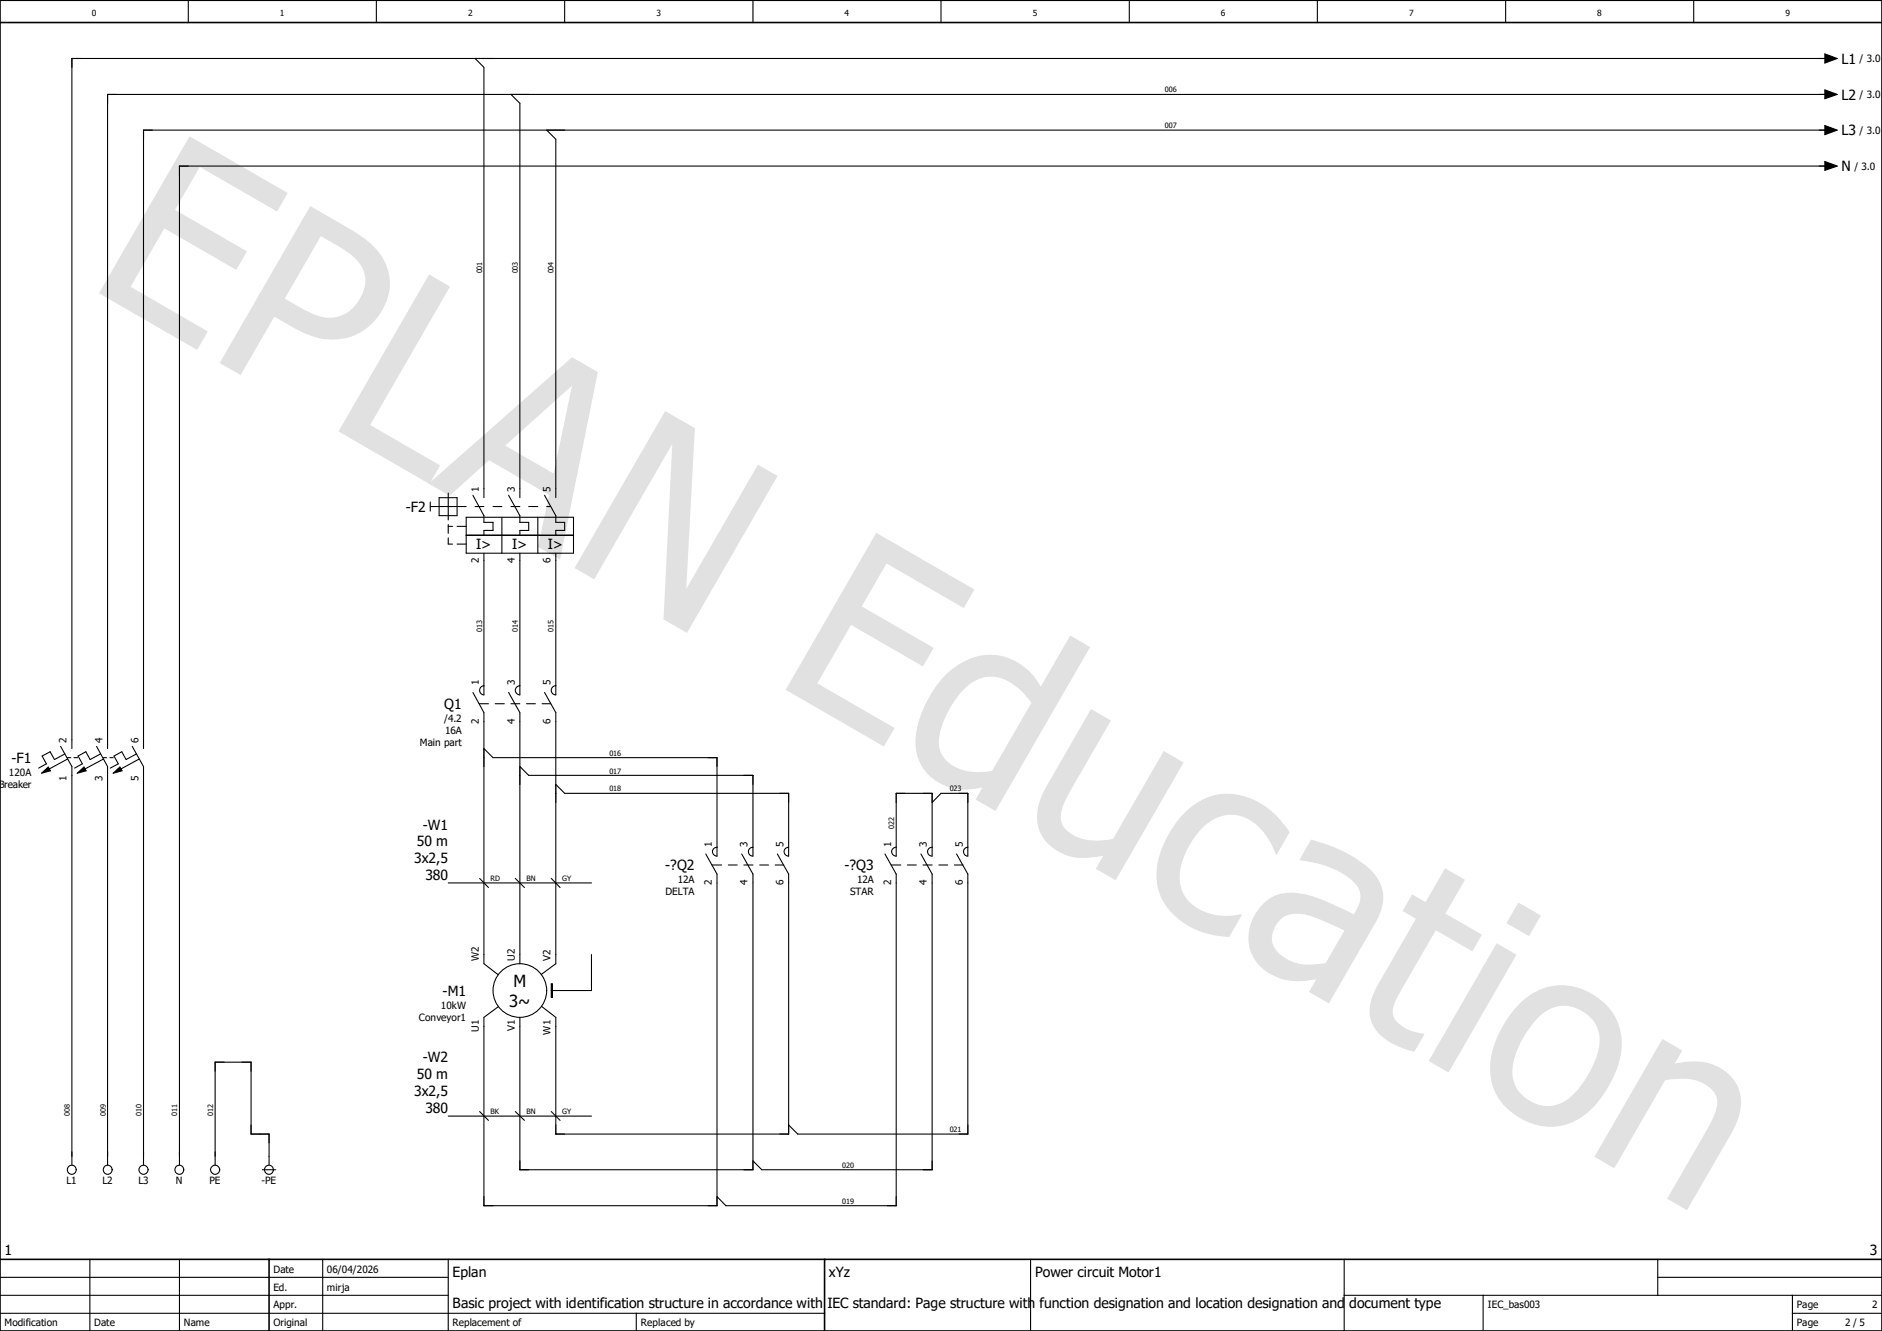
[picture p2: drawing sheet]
<svg xmlns="http://www.w3.org/2000/svg" width="297mm" height="210mm" viewBox="0 0 297 210" stroke-linecap="round" stroke-linejoin="round" font-family="sans-serif">
<path d="M210.1 -.1l-210.1 210.2M0 160.4l70.2 49.6M0 210v.1" fill="none" stroke="#fff" stroke-width=".16"/>
<g fill="none" stroke="#000" stroke-width=".17">
<path d="M29.7 0v3.6M59.4 0v3.6M89.1 0v3.6M118.8 0v3.6M148.5 0v3.6M178.2 0v3.6M207.9 0v3.6M237.6 0v3.6M267.3 0v3.6M14.2 198.7v11.3M28.3 198.7v11.3M50.9 198.7v11.3"/>
<path d="M70.7 198.7v11.3M162.6 198.7v11.3M212.1 198.7v11.3M261.6 198.7v5.7M0 207.2h130.1M0 204.4h70.7M0 201.5h70.7M100.4 207.2v2.8M212.1 204.4h84.9M234.1 204.4v5.6M261.6 201.5h35.4M282.9 207.2h14.1"/>
<path d="M282.9 204.4v5.6"/>
</g>
<path d="M0 3.6h297M0 0h297v210h-297zM0 198.7h297M42.5 198.7v11.3M130.1 198.7v11.3" fill="none" stroke="#000" stroke-width=".25"/>
<path d="M29.9 21.5l15.5 9-1.7 2.9-12.2-7.1-3.9 6.8 11.4 6.6-1.7 2.9-11.4-6.6-5.3 9.3 12.2 7-1.7 2.9-15.5-8.9zM49 32.5l6.2 3.6a12.1 12.1 0 0 1 5.8 5.9 8.4 8.4 0 0 1-2.2 8.9 9.4 9.4 0 0 1-11.2 1.4l-4.3-2.3-5.3 9.2-3.3-1.9zM50.6 37.3l-5.7 9.8 2.3 1.3a8.8 8.8 0 0 0 5.6 1.7 6.1 6.1 0 0 0 4.7-6.9 7.2 7.2 0 0 0-3.6-4.1zM67.7 43.3l3.3 1.9-12.6 21.9 11.1 6.3-1.7 3-14.4-8.3zM67.6 76.3l22.7-19.9 4 2.3-5.9 29.6-3.5-2 1.8-8.2-9.5-5.5-6.2 5.6zM79.7 70.3l7.7 4.4 2.9-13.9zM105 64.9l4.7 2.7-1.4 25.3 11.3-19.6 3.1 1.8-14.3 24.8-3.7-2.2 1.4-27.6-12.3 21.3-3.1-1.8zM138.3 84.1l15.5 8.9-1.7 2.9-12.2-7-3.9 6.8 11.3 6.5-1.6 2.9-11.4-6.5-5.3 9.2 12.2 7.1-1.7 2.9-15.5-9zM149.4 106.4a9.3 9.3 0 0 1 9.9-2.5 9.8 9.8 0 0 1 5 4.4l4.6-8 3.1 1.8-14.9 25.9-3.1-1.8 1.1-1.9a8.7 8.7 0 0 1-9.1-2.7 8.4 8.4 0 0 1-1-8 18.7 18.7 0 0 1 4.4-7.2zM152.1 108.8a14 14 0 0 0-3.9 8.4 4.8 4.8 0 0 0 4.1 4.4 10.4 10.4 0 0 0 4.3 0l6.2-10.7a9.3 9.3 0 0 0-5.7-4.1 5.9 5.9 0 0 0-5 2zM172.2 111.9l3.1 1.8-6.4 11.1a8.6 8.6 0 0 0-1.5 4.4 4 4 0 0 0 3 3 10.8 10.8 0 0 0 5.2 .2l8.1-13.9 3.1 1.8-10.7 18.6-3.2-1.8 1.2-2.1a9.5 9.5 0 0 1-7.1-.7 6.3 6.3 0 0 1-2.9-8l1.1-2.4zM186.7 128.5a9.4 9.4 0 0 1 12.7-1.5 14.8 14.8 0 0 1 4.1 4.3l-2 3.5-.2-.1a9.9 9.9 0 0 0-4.8-5.7 6.1 6.1 0 0 0-7.2 2.1 12 12 0 0 0-3.1 7.5 6.1 6.1 0 0 0 5.1 5.7 10.3 10.3 0 0 0 4.5 0l.2 .1-2 3.5a12.3 12.3 0 0 1-10.6-6 10 10 0 0 1 .4-9.1l1.6-2.7zM201.9 145.2a3.6 3.6 0 0 0-.3 5 7.5 7.5 0 0 0 7.1 1.8l.5-.1 3-5.1-2.4-1.1a10.6 10.6 0 0 0-6-1.5 3.1 3.1 0 0 0-1.9 1zM206.9 132.5a20.8 20.8 0 0 1 9.9 5.3 6 6 0 0 1 .6 7.3l-7.7 13.2-3.1-1.8 1.1-2a10 10 0 0 1-7.9-1.2 6.7 6.7 0 0 1-1.1-9.9 6.4 6.4 0 0 1 7-2.3 36.2 36.2 0 0 1 7.9 3.2 4.3 4.3 0 0 0 .9-3.8 7.3 7.3 0 0 0-3.8-3.3 22.3 22.3 0 0 0-5.6-1.5zM222.9 141.1l2.1 1.2 3.1-5.3 3.1 1.8-3.1 5.4 5.8 3.3-1.5 2.6-5.8-3.3-5.1 8.9a10.4 10.4 0 0 0-1.7 3.8 2.96 2.96 0 0 0 2 2.7 7.7 7.7 0 0 0 2.8 .9l.2 .1-1.6 2.8-1.2-.4a9.5 9.5 0 0 1-5.2-3.6 5.6 5.6 0 0 1-.1-5.2l.8-1.5 6-10.3-2.2-1.3zM236.2 148.8l3.1 1.8-10.7 18.6-3.1-1.8zM239.6 142.4l3.6 2.1-1.9 3.2-3.6-2zM239.5 158.6a9.2 9.2 0 0 1 13.2-.7 9.2 9.2 0 0 1 2.5 10.8 15.8 15.8 0 0 1-6.3 8 9 9 0 0 1-9.8-.8 9 9 0 0 1-3.4-10.6 18.1 18.1 0 0 1 3.8-6.7zM242.6 160.7a15.1 15.1 0 0 0-3.9 7.7 5.6 5.6 0 0 0 3.4 5.6 5.6 5.6 0 0 0 6.4-1.5 15.5 15.5 0 0 0 3.9-7.7 5.6 5.6 0 0 0-6.9-5.9 6.3 6.3 0 0 0-2.9 1.8zM262.4 163.9l3.1 1.9-1.2 2a9.5 9.5 0 0 1 7.8 1.1 6.2 6.2 0 0 1 2.2 7.5l-1.1 2.5-7 12.1-3.1-1.9 6.1-10.5a11.7 11.7 0 0 0 1.8-4.5 3.6 3.6 0 0 0-2.5-3.3 9.8 9.8 0 0 0-5.7-.3l-8 13.8-3.2-1.8z" fill="#e1e1e1"/>
<g fill="none" stroke="#000" stroke-width=".17">
<path d="M75 9.2l1.4 1.4v67.9M80.6 14.9l1.4 1.4v62.2M288 8.5l1.9 .7-1.9 .7zM288 14.2l1.9 .7-1.9 .7zM288 19.8l1.9 .7-1.9 .8zM288.5 9.2h-277.2v108.9M288.5 14.9h-271.5v103.2M86.3 20.5l1.4 1.5v56.5M288 25.5l1.9 .7-1.9 .7zM288.5 20.5h-265.9v97.6M288.5 26.2h-260.2v157.7M67.9 79.9h5.7"/>
<path d="M67.9 79.2v1.4M69.3 78.5h2.8v2.9h-2.8zM70.7 77.8v4.2M74.6 78.1l1.8 3.3v1h1.4v1.3h-1.4v.8M75 79.9h1.4M77.8 79.9h1.4M80.3 78.1l1.7 3.3v1h1.4v1.3h-1.4v.8M80.6 79.9h1.4M83.4 79.9h1.5M85.9 78.1l1.8 3.3v1h1.4v1.3h-1.4v.8M86.3 79.9h.6M70.7 83.1h.7"/>
<path d="M70.7 84.9v1h.7M70.7 82.8v1.4M72.1 83.1h1.5M72.1 85.9h1.5M73.6 81.6h16.9v5.7h-16.9zM73.6 84.5h16.9M76.4 87.3v22.3a.72 .72 0 0 1-.7-.7 .72 .72 0 0 1 .7-.7M79.2 81.6v5.7M82 87.3v22.3a.72 .72 0 0 1-.7-.7 .72 .72 0 0 1 .7-.7M84.9 81.6v5.7M87.7 87.3v22.3a.72 .72 0 0 1-.7-.7 .72 .72 0 0 1 .7-.7M9.6 117.8l1.7 3.1v63"/>
<path d="M10.2 119l-1.6 .8-.7-1.2-1.3 .7 .7 1.2-1.2 .7M10.6 119.5h.6M10.7 119.8l-2.9 1.5M11.7 119.5h.5M15.2 117.8l1.8 3.1v63M15.9 119l-1.7 .8-.7-1.2-1.2 .7 .7 1.2-1.2 .7M16.3 119.5h.5M16.3 119.8l-2.9 1.5M17.4 119.5h.5M20.9 117.8l1.7 3.1v63M21.5 119l-1.6 .8-.7-1.2-1.2 .7 .7 1.2-1.3 .7M22 119.8l-2.9 1.5"/>
<path d="M74.6 109.3l1.8 3.1v39.7l2.2 1.7M75.6 111h1.5M76.4 118.1l1.4 1.4h35.4v15.6a.7 .7 0 0 1-.8-.7 .7 .7 0 0 1 .8-.7M78.1 111h1.5M80.3 109.3l1.7 3.1v39.7M80.6 111h1.4M83.1 111h1.4M85.6 111h1.3M85.9 109.3l1.8 3.1v39.7l-2.3 1.7M6.6 122l1-1 .4 .6zM12.2 122l1.1-1 .3 .6zM17.9 122l1-1 .4 .6z"/>
<path d="M70.7 139.3h22.6M75.7 138.6l1.4 1.4M81.3 138.6l1.5 1.4M82 120.9l1.4 1.4h35.4v12.8a.7 .7 0 0 1-.7-.7 .7 .7 0 0 1 .7-.7M87 138.6l1.4 1.4M87.7 123.8l1.4 1.4h35.4v9.9a.7 .7 0 0 1-.8-.7 .7 .7 0 0 1 .8-.7M111.4 134.7l1.8 3.2v52.3h-36.8v-29.7l2.3-1.7M112.4 136.5h1.5M114.9 136.5h1.4M117.1 134.7l1.7 3.2v46.7h-36.8v-24.1M117.4 136.5h1.4M119.9 136.5h1.4"/>
<path d="M122.3 136.5h1.4M122.7 134.7l1.8 3.2v41h-36.8v-18.4l-2.2-1.7M139.7 134.7l1.7 3.2v52.3h-26.8l-1.4-1.4M140.6 136.5h1.6M141.4 133.7a.7 .7 0 0 0-.7 .7 .7 .7 0 0 0 .7 .7v-9.9h5.7v9.9a.7 .7 0 0 1-.7-.7 .7 .7 0 0 1 .7-.7M143.2 136.5h1.4M145.3 134.7l1.8 3.2v46.7h-26.9l-1.4-1.4M145.7 136.5h1.4M147.1 126.6l1.4-1.4h4.2v9.9a.7 .7 0 0 1-.6-.7 .7 .7 0 0 1 .6-.7M148.2 136.5h1.4M150.6 136.5h1.4M151 134.7l1.7 3.2v41h-26.8l-1.4-1.4"/>
<path d="M87 155.2h.2v2.2h-.2zM87.1 155.2v2.2M93.3 150.6v5.7h-6.3M70.7 176.1h22.6M75.7 175.4l1.4 1.4M81.3 175.4l1.5 1.4M87 175.4l1.4 1.4M34 183.9v-16.3h5.6v11.3h2.9v5M41.4 184.6h2.1"/>
<circle cx="82" cy="156.3" r="4.2"/>
<circle cx="11.3" cy="184.6" r=".71"/>
<circle cx="17" cy="184.6" r=".71"/>
<circle cx="22.7" cy="184.6" r=".72"/>
<circle cx="28.3" cy="184.6" r=".71"/>
<circle cx="34" cy="184.6" r=".72"/>
<circle cx="42.4" cy="184.6" r=".71"/>
</g>
<path d="M288 8.5l1.9 .7-1.9 .7zM288 14.2l1.9 .7-1.9 .7zM288 19.8l1.9 .7-1.9 .8zM288 25.5l1.9 .7-1.9 .7zM6.6 122l1-1 .4 .6zM12.2 122l1.1-1 .3 .6zM17.9 122l1-1 .4 .6z" fill="#000"/>
<g font-size="2.6">
<text x="81" y="155.7">M</text>
<text x="80.3" y="158.9">3~</text>
</g>
<g font-size="2.2">
<text x="290.6" y="10">L1</text>
<text x="290.6" y="15.7">L2</text>
<text x="290.6" y="21.4">L3</text>
<text x="290.6" y="27">N</text>
<text x="64.1" y="80.8">-F2</text>
<text x="75.1" y="86.7">I&gt;</text>
<text x="80.8" y="86.7">I&gt;</text>
<text x="86.4" y="86.7">I&gt;</text>
<text x="70.1" y="111.9">Q1</text>
<text x="1.8" y="120.4">-F1</text>
<text x="66.7" y="130.9">-W1</text>
<text x="65.4" y="136.2">3x2,5</text>
<text x="65.8" y="133.5">50 m</text>
<text x="105" y="137.3">-?Q2</text>
<text x="133.3" y="137.3">-?Q3</text>
<text x="67.1" y="138.9">380</text>
<text x="69.8" y="157.1">-M1</text>
<text x="66.7" y="167.6">-W2</text>
<text x="65.4" y="173">3x2,5</text>
<text x="65.8" y="170.3">50 m</text>
<text x="67.1" y="175.6">380</text>
<text x=".7" y="198">1</text>
<text x="295.1" y="198">3</text>
<text x="71.4" y="201.5">Eplan</text>
<text x="130.8" y="201.5">xYz</text>
<text x="163.4" y="201.5">Power circuit Motor1</text>
<text x="71.4" y="206.5">Basic project with identification structure in accordance with IEC standard: Page structure with function designation and location designation and document type</text>
</g>
<g font-size="1.6">
<text x="293.5" y="9.8">/ 3.0</text>
<text x="293.5" y="15.5">/ 3.0</text>
<text x="293.5" y="21.1">/ 3.0</text>
<text x="292.7" y="26.8">/ 3.0</text>
<text x="75.6" y="77.6" transform="rotate(-90 75.6 77.6)">1</text>
<text x="81.2" y="77.6" transform="rotate(-90 81.2 77.6)">3</text>
<text x="86.9" y="77.6" transform="rotate(-90 86.9 77.6)">5</text>
<text x="75.6" y="88.9" transform="rotate(-90 75.6 88.9)">2</text>
<text x="81.2" y="88.9" transform="rotate(-90 81.2 88.9)">4</text>
<text x="86.9" y="88.9" transform="rotate(-90 86.9 88.9)">6</text>
<text x="70.1" y="113.9">/4.2</text>
<text x="75.6" y="108.2" transform="rotate(-90 75.6 108.2)">1</text>
<text x="81.2" y="108.2" transform="rotate(-90 81.2 108.2)">3</text>
<text x="86.9" y="108.2" transform="rotate(-90 86.9 108.2)">5</text>
<text x="10.5" y="117.2" transform="rotate(-90 10.5 117.2)">2</text>
<text x="16.2" y="117.2" transform="rotate(-90 16.2 117.2)">4</text>
<text x="21.8" y="117.2" transform="rotate(-90 21.8 117.2)">6</text>
<text x="66.3" y="117.7">Main part</text>
<text x="70.2" y="115.8">16A</text>
<text x="75.6" y="114.3" transform="rotate(-90 75.6 114.3)">2</text>
<text x="81.2" y="114.3" transform="rotate(-90 81.2 114.3)">4</text>
<text x="86.9" y="114.3" transform="rotate(-90 86.9 114.3)">6</text>
<text x="-.3" y="124.3">Breaker</text>
<text x="1.4" y="122.4">120A</text>
<text x="10.5" y="123.2" transform="rotate(-90 10.5 123.2)">1</text>
<text x="16.2" y="123.2" transform="rotate(-90 16.2 123.2)">3</text>
<text x="21.8" y="123.2" transform="rotate(-90 21.8 123.2)">5</text>
<text x="112.4" y="133.6" transform="rotate(-90 112.4 133.6)">1</text>
<text x="118" y="133.6" transform="rotate(-90 118 133.6)">3</text>
<text x="123.7" y="133.6" transform="rotate(-90 123.7 133.6)">5</text>
<text x="140.6" y="133.6" transform="rotate(-90 140.6 133.6)">1</text>
<text x="146.3" y="133.6" transform="rotate(-90 146.3 133.6)">3</text>
<text x="151.9" y="133.6" transform="rotate(-90 151.9 133.6)">5</text>
<text x="105" y="141.3">DELTA</text>
<text x="107" y="139.4">12A</text>
<text x="112.4" y="139.7" transform="rotate(-90 112.4 139.7)">2</text>
<text x="118" y="139.7" transform="rotate(-90 118 139.7)">4</text>
<text x="123.7" y="139.7" transform="rotate(-90 123.7 139.7)">6</text>
<text x="134.2" y="141.3">STAR</text>
<text x="135.3" y="139.4">12A</text>
<text x="140.6" y="139.7" transform="rotate(-90 140.6 139.7)">2</text>
<text x="146.3" y="139.7" transform="rotate(-90 146.3 139.7)">4</text>
<text x="151.9" y="139.7" transform="rotate(-90 151.9 139.7)">6</text>
<text x="75.6" y="151.6" transform="rotate(-90 75.6 151.6)">W2</text>
<text x="81.2" y="151.6" transform="rotate(-90 81.2 151.6)">U2</text>
<text x="86.9" y="151.6" transform="rotate(-90 86.9 151.6)">V2</text>
<text x="66.1" y="161.1">Conveyor1</text>
<text x="69.6" y="159.2">10kW</text>
<text x="75.6" y="162.8" transform="rotate(-90 75.6 162.8)">U1</text>
<text x="81.2" y="162.7" transform="rotate(-90 81.2 162.7)">V1</text>
<text x="86.9" y="163.2" transform="rotate(-90 86.9 163.2)">W1</text>
<text x="10.5" y="186.8">L1</text>
<text x="16.2" y="186.8">L2</text>
<text x="21.8" y="186.8">L3</text>
<text x="27.7" y="186.8">N</text>
<text x="33.1" y="186.8">PE</text>
<text x="41.3" y="186.8">-PE</text>
<text x="43.1" y="203.7">Ed.</text>
<text x="43.1" y="200.8">Date</text>
<text x="51.6" y="203.7">mirja</text>
<text x="51.6" y="200.8">06/04/2026</text>
<text x=".7" y="209.3">Modification</text>
<text x="14.9" y="209.3">Date</text>
<text x="29" y="209.3">Name</text>
<text x="43.1" y="209.3">Original</text>
<text x="43.1" y="206.5">Appr.</text>
<text x="71.4" y="209.3">Replacement of</text>
<text x="101.1" y="209.3">Replaced by</text>
<text x="234.8" y="206.5">IEC_bas003</text>
<text x="283.5" y="206.5">Page</text>
<text x="283.5" y="209.3">Page</text>
<text x="291.2" y="209.3">2 / 5</text>
<text x="295.4" y="206.5">2</text>
</g>
<g font-size="1.3">
<text x="14.5" y="2.5">0</text>
<text x="44.2" y="2.5">1</text>
<text x="73.9" y="2.5">2</text>
<text x="103.6" y="2.5">3</text>
<text x="133.3" y="2.5">4</text>
<text x="163" y="2.5">5</text>
<text x="192.7" y="2.5">6</text>
<text x="222.4" y="2.5">7</text>
<text x="252.1" y="2.5">8</text>
<text x="281.8" y="2.5">9</text>
</g>
<g font-size="1.2">
<text x="183.9" y="14.6">006</text>
<text x="183.9" y="20.2">007</text>
<text x="76.1" y="43.1" transform="rotate(-90 76.1 43.1)">001</text>
<text x="81.7" y="43.1" transform="rotate(-90 81.7 43.1)">003</text>
<text x="87.4" y="43.1" transform="rotate(-90 87.4 43.1)">004</text>
<text x="76.1" y="99.7" transform="rotate(-90 76.1 99.7)">013</text>
<text x="81.7" y="99.7" transform="rotate(-90 81.7 99.7)">014</text>
<text x="87.4" y="99.7" transform="rotate(-90 87.4 99.7)">015</text>
<text x="96.2" y="119.3">016</text>
<text x="96.2" y="122.1">017</text>
<text x="96.2" y="124.9">018</text>
<text x="149.9" y="124.9">023</text>
<text x="141.1" y="130.8" transform="rotate(-90 141.1 130.8)">022</text>
<text x="77.4" y="138.9">RD</text>
<text x="83.1" y="138.9">BN</text>
<text x="88.7" y="138.9">GY</text>
<text x="11" y="176.1" transform="rotate(-90 11 176.1)">008</text>
<text x="16.7" y="176.1" transform="rotate(-90 16.7 176.1)">009</text>
<text x="22.4" y="176.1" transform="rotate(-90 22.4 176.1)">010</text>
<text x="28" y="176.1" transform="rotate(-90 28 176.1)">011</text>
<text x="33.7" y="176.1" transform="rotate(-90 33.7 176.1)">012</text>
<text x="77.4" y="175.7">BK</text>
<text x="83.1" y="175.7">BN</text>
<text x="88.7" y="175.7">GY</text>
<text x="149.9" y="178.6">021</text>
<text x="132.9" y="184.3">020</text>
<text x="132.9" y="189.9">019</text>
</g>
</svg>
